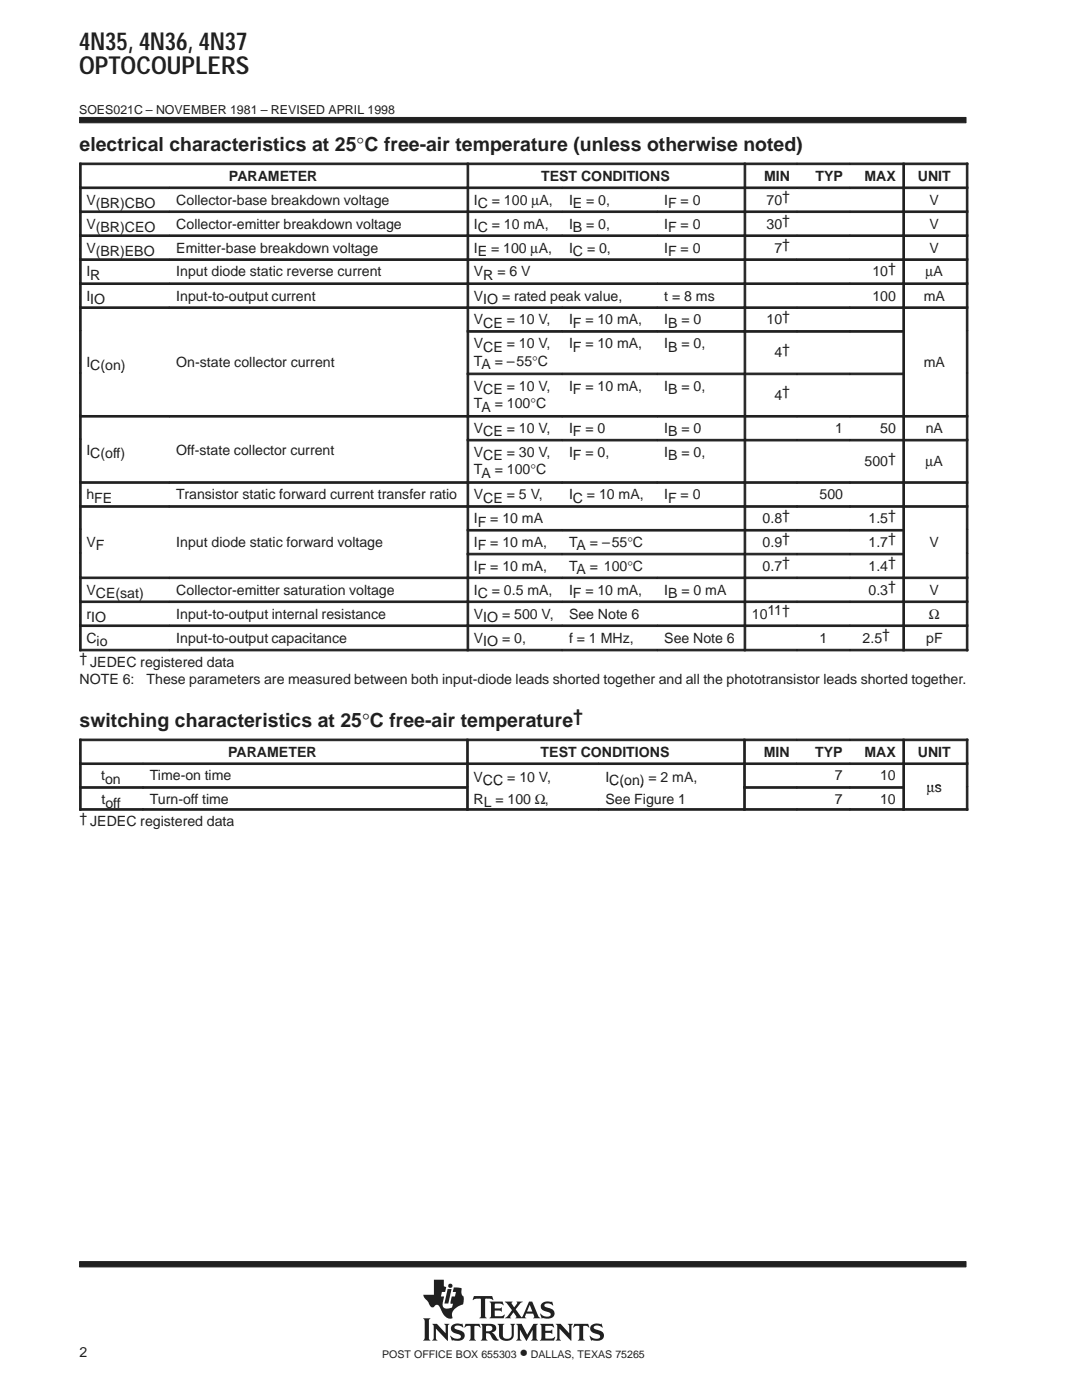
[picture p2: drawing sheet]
<svg xmlns="http://www.w3.org/2000/svg" width="216mm" height="279mm" viewBox="0 0 216 279" stroke-linecap="round" stroke-linejoin="round" font-family="sans-serif">
<g fill="#231f20" stroke="#231f20" stroke-width=".2">
<path d="M15.9 23.4h176.9v1.1h-176.9z" fill-rule="evenodd"/>
<path d="M15.9 251.8h176.9v1h-176.9z" fill-rule="evenodd"/>
</g>
<g fill="#231f20">
<path d="M89.3 257.3h.8l-.6 2.8h-.8z"/>
<path d="M95.9 264.2h2.1a.85 .85 0 0 1 1 .8 .85 .85 0 0 1-.9 .9l.4 .3 .7 1 .4 .2-.2 .1a1.11 1.11 0 0 1-1.4-.9l-.3-.4-.7-.1v1l.3 .4h-1.4l.3-.5v-2.3z" fill-rule="evenodd"/>
<path d="M100.7 259.8h1.6l-.2 .4 .5 .7 .6-.8-.1-.3h1.2l-.5 .3-.9 1.2 1 1.5a.22 .22 0 0 0 .3 0 .22 .22 0 0 0 .1-.2l1.3-2.8h.6l1.2 2.8 .4 .5-1.4-.1a.24 .24 0 0 0 .2-.1 .24 .24 0 0 0 0-.3l-.2-.4h-1.4l-.3 .6 .3 .3h-2.2l.2-.4-.5-.8-.7 .9 .2 .3h-1.3l.5-.4 1-1.2z" fill-rule="evenodd"/>
<path d="M118 264.5a2.12 2.12 0 0 1 1.9-.2l.1-.2 .3 .8-.8-.3h-.7a.35 .35 0 0 0-.3 .2 .35 .35 0 0 0 .2 .4l.5 .2a1.16 1.16 0 0 1 1.2 1.6 1.23 1.23 0 0 1-1.1 .6l-1.1-.1-.2 .1-.4-1 .9 .5 .7 .1a.47 .47 0 0 0 .6-.5 .47 .47 0 0 0-.6-.4 1.29 1.29 0 0 1-1.4-1.5z" fill-rule="evenodd"/>
<path d="M114.6 264.2h2.8l.2 .8-.5-.4h-.6l-.1 .1v2.4l.3 .4h-1.4l.3-.4v-2.4l-.1-.1h-.6l-.6 .4z" fill-rule="evenodd"/>
<path d="M107.7 264.2h2.6l.2 .8-.6-.4-1.1 .1v.9h1l.4-.3v.9l-.3-.2h-1.1v1.1h1.4l.5-.3-.2 .7h-2.8l.3-.5v-2.3z" fill-rule="evenodd"/>
<path d="M110.9 264.2h1l1.7 1.9v-1.5l-.3-.4h1l-.3 .4v3l-2.4-2.4v1.9l.3 .4h-1l.3-.4v-2.5z" fill-rule="evenodd"/>
<path d="M103 264.2h1.1l1.1 2.2 1.2-2.2h.9l-.3 .4v2.5l.4 .4h-1.4l.3-.4v-1.7l-1.3 2.2-1.3-2.3v1.8l.4 .4h-1.1l.3-.5v-2.3z" fill-rule="evenodd"/>
<path d="M90.2 264.5a2.17 2.17 0 0 1 1.9-.2l.1-.2 .3 .8-.8-.3h-.7a.36 .36 0 0 0-.3 .4 .36 .36 0 0 0 .4 .3l.3 .1a1.19 1.19 0 0 1 1.3 1.5l-.1 .1a1.23 1.23 0 0 1-1.1 .6l-1.1-.1-.2 .1-.4-1h.1a1.37 1.37 0 0 0 2.1 .2 .6 .6 0 0 0-.8-.6 1.08 1.08 0 0 1-1-.5 1.08 1.08 0 0 1 0-1.1z" fill-rule="evenodd"/>
<path d="M92.9 264.2h2.8l.2 .8-.5-.4h-.6l-.1 .1v2.4l.3 .4h-1.4l.2-.2 .1-.3v-2.3l-.7-.1-.6 .4z" fill-rule="evenodd"/>
<path d="M99.3 264.2h1.3l-.3 .3 .1 2.2 .2 .4 .8 .1a.73 .73 0 0 0 .7-.8v-1.9l-.3-.3h1l-.3 .3v2a1.56 1.56 0 0 1-1.3 1.1 1.56 1.56 0 0 1-1.5-.6l-.1-2.5z" fill-rule="evenodd"/>
<path d="M86.2 264.2h1l1.7 1.9v-1.5l-.3-.4h1.1l-.3 .3v3.1l-2.4-2.4v1.9l.3 .4h-1.1l.3-.5v-2.3z" fill-rule="evenodd"/>
<path d="M84.4 263.1h1.5l-.3 .3v3.8l.3 .3h-1.5l.3-.5v-3.4z" fill-rule="evenodd"/>
<path d="M94.6 258.7h3.6l.2 .8-.7-.3-.9 .1v3.4l.3 .4h-1.4l.3-.4v-3.4l-1-.1-.7 .2z" fill-rule="evenodd"/>
<path d="M97.7 259.8h2.6l.2 .7-.7-.3h-1.1v.9h1.1l.3-.2v.9l-.3-.2-1.1-.1v1.1l.1 .1h1.3l.5-.4 .1 .1-.2 .7h-2.8l.3-.6v-2.2z" fill-rule="evenodd"/>
<path d="M108.1 260.2l.1-.1a1.87 1.87 0 0 1 1.4-.3l.4 .1 .2-.2 .2 .8-1.1-.4a.44 .44 0 0 0-.7 .4 .44 .44 0 0 0 .6 .4 1.34 1.34 0 0 1 1.4 1.4 1.13 1.13 0 0 1-1.1 .9l-.8-.1a.37 .37 0 0 0-.6 .1l-.3-1 .1-.1 .6 .5 .8 .2a.47 .47 0 0 0 .6-.5 .47 .47 0 0 0-.5-.5h-.2a1.11 1.11 0 0 1-1.2-1.6z" fill-rule="evenodd"/>
<path d="M86.6 255.4h2v1.3l.4 .2-.2 .9h-.6l-.2 .9h.6l-.2 1.1a1.11 1.11 0 0 0 .3 1.3l.6 .1 .9-.3 .2-.7-.5-.1 .2-1.4h.7l.2-.9h-.7l.3-.9 1.5 .2v.9l.1 .5 .3 .2v1a.54 .54 0 0 1-.4 .7l-.4 .2a2.35 2.35 0 0 0-1.5 1.6v.4a.29 .29 0 0 1 .1 .3 .29 .29 0 0 1-.2 .2l-.1 .1a2.21 2.21 0 0 1-2-1.9l-.1-.1a.68 .68 0 0 0-.5-.8 .68 .68 0 0 0-.8 .4 .88 .88 0 0 1-1.1-.8l-.8-1-.2-.6h2.1z" fill-rule="evenodd"/>
<circle cx="89.9" cy="256.6" r=".43"/>
</g>
<g fill="#fff">
<path d="M105.7 260.4l.5 1.3h-1z"/>
<path d="M97 264.7l.6-.1a.56 .56 0 0 1 .7 .5 .56 .56 0 0 1-.7 .6h-.6z" fill-rule="evenodd"/>
</g>
<g fill="#231f20" stroke="#231f20" stroke-width=".2">
<path d="M15.9 32.5h.3v4.8h-.3z" fill-rule="evenodd"/>
<path d="M15.9 32.5h77.3v.4h-77.3z" fill-rule="evenodd"/>
<path d="M93.2 32.5h.3v4.8h-.3z" fill-rule="evenodd"/>
<path d="M93.2 32.5h55.3v.4h-55.3z" fill-rule="evenodd"/>
<path d="M148.5 32.5h.3v4.8h-.3z" fill-rule="evenodd"/>
<path d="M148.5 32.5h10.5v.4h-10.5z" fill-rule="evenodd"/>
<path d="M159 32.5h10.6v.4h-10.6z" fill-rule="evenodd"/>
<path d="M169.6 32.5h10.5v.4h-10.5z" fill-rule="evenodd"/>
<path d="M180.2 32.5h.3v4.8h-.3z" fill-rule="evenodd"/>
<path d="M192.8 32.5h.3v4.8h-.3z" fill-rule="evenodd"/>
<path d="M180.2 32.5h12.9v.4h-12.9z" fill-rule="evenodd"/>
<path d="M15.9 37.3h.3v4.8h-.3z" fill-rule="evenodd"/>
<path d="M15.9 37.3h17.9v.3h-17.9z" fill-rule="evenodd"/>
<path d="M33.8 37.3h59.4v.3h-59.4z" fill-rule="evenodd"/>
<path d="M93.2 37.3h.3v4.8h-.3z" fill-rule="evenodd"/>
<path d="M93.2 37.3h19v.3h-19z" fill-rule="evenodd"/>
<path d="M112.2 37.3h19v.3h-19z" fill-rule="evenodd"/>
<path d="M131.2 37.3h17.3v.3h-17.3z" fill-rule="evenodd"/>
<path d="M148.5 37.3h.3v4.8h-.3z" fill-rule="evenodd"/>
<path d="M148.5 37.3h10.5v.3h-10.5z" fill-rule="evenodd"/>
<path d="M159 37.3h10.6v.3h-10.6z" fill-rule="evenodd"/>
<path d="M169.6 37.3h10.5v.3h-10.5z" fill-rule="evenodd"/>
<path d="M180.2 37.3h.3v4.8h-.3z" fill-rule="evenodd"/>
<path d="M192.8 37.3h.3v4.8h-.3z" fill-rule="evenodd"/>
<path d="M180.2 37.3h12.9v.3h-12.9z" fill-rule="evenodd"/>
<path d="M15.9 42.1h.3v4.8h-.3z" fill-rule="evenodd"/>
<path d="M15.9 42.1h17.9v.3h-17.9z" fill-rule="evenodd"/>
<path d="M33.8 42.1h59.4v.3h-59.4z" fill-rule="evenodd"/>
<path d="M93.2 42.1h.3v4.8h-.3z" fill-rule="evenodd"/>
<path d="M93.2 42.1h19v.3h-19z" fill-rule="evenodd"/>
<path d="M112.2 42.1h19v.3h-19z" fill-rule="evenodd"/>
<path d="M131.2 42.1h17.3v.3h-17.3z" fill-rule="evenodd"/>
<path d="M148.5 42.1h.3v4.8h-.3z" fill-rule="evenodd"/>
<path d="M148.5 42.1h10.5v.3h-10.5z" fill-rule="evenodd"/>
<path d="M159 42.1h10.6v.3h-10.6z" fill-rule="evenodd"/>
<path d="M169.6 42.1h10.5v.3h-10.5z" fill-rule="evenodd"/>
<path d="M180.2 42.1h.3v4.8h-.3z" fill-rule="evenodd"/>
<path d="M192.8 42.1h.3v4.8h-.3z" fill-rule="evenodd"/>
<path d="M180.2 42.1h12.9v.3h-12.9z" fill-rule="evenodd"/>
<path d="M15.9 46.9h.3v4.7h-.3z" fill-rule="evenodd"/>
<path d="M15.9 46.9h17.9v.3h-17.9z" fill-rule="evenodd"/>
<path d="M33.8 46.9h59.4v.3h-59.4z" fill-rule="evenodd"/>
<path d="M93.2 46.9h.3v4.7h-.3z" fill-rule="evenodd"/>
<path d="M93.2 46.9h19v.3h-19z" fill-rule="evenodd"/>
<path d="M112.2 46.9h19v.3h-19z" fill-rule="evenodd"/>
<path d="M131.2 46.9h17.3v.3h-17.3z" fill-rule="evenodd"/>
<path d="M148.5 46.9h.3v4.7h-.3z" fill-rule="evenodd"/>
<path d="M148.5 46.9h10.5v.3h-10.5z" fill-rule="evenodd"/>
<path d="M159 46.9h10.6v.3h-10.6z" fill-rule="evenodd"/>
<path d="M169.6 46.9h10.5v.3h-10.5z" fill-rule="evenodd"/>
<path d="M180.2 46.9h.3v4.7h-.3z" fill-rule="evenodd"/>
<path d="M192.8 46.9h.3v4.7h-.3z" fill-rule="evenodd"/>
<path d="M180.2 46.9h12.9v.3h-12.9z" fill-rule="evenodd"/>
<path d="M15.9 51.7h.3v4.7h-.3z" fill-rule="evenodd"/>
<path d="M15.9 51.7h17.9v.3h-17.9z" fill-rule="evenodd"/>
<path d="M33.8 51.7h59.4v.3h-59.4z" fill-rule="evenodd"/>
<path d="M93.2 51.7h.3v4.7h-.3z" fill-rule="evenodd"/>
<path d="M93.2 51.7h55.3v.3h-55.3z" fill-rule="evenodd"/>
<path d="M148.5 51.7h.3v4.7h-.3z" fill-rule="evenodd"/>
<path d="M148.5 51.7h10.5v.3h-10.5z" fill-rule="evenodd"/>
<path d="M159 51.7h10.6v.3h-10.6z" fill-rule="evenodd"/>
<path d="M169.6 51.7h10.5v.3h-10.5z" fill-rule="evenodd"/>
<path d="M180.2 51.7h.3v4.7h-.3z" fill-rule="evenodd"/>
<path d="M192.8 51.7h.3v4.7h-.3z" fill-rule="evenodd"/>
<path d="M180.2 51.7h12.9v.3h-12.9z" fill-rule="evenodd"/>
<path d="M15.9 56.5h.3v4.7h-.3z" fill-rule="evenodd"/>
<path d="M15.9 56.5h17.9v.3h-17.9z" fill-rule="evenodd"/>
<path d="M33.8 56.5h59.4v.3h-59.4z" fill-rule="evenodd"/>
<path d="M93.2 56.5h.3v4.7h-.3z" fill-rule="evenodd"/>
<path d="M93.2 56.5h38v.3h-38z" fill-rule="evenodd"/>
<path d="M131.2 56.5h17.3v.3h-17.3z" fill-rule="evenodd"/>
<path d="M148.5 56.5h.3v4.7h-.3z" fill-rule="evenodd"/>
<path d="M148.5 56.5h10.5v.3h-10.5z" fill-rule="evenodd"/>
<path d="M159 56.5h10.6v.3h-10.6z" fill-rule="evenodd"/>
<path d="M169.6 56.5h10.5v.3h-10.5z" fill-rule="evenodd"/>
<path d="M180.2 56.5h.3v4.7h-.3z" fill-rule="evenodd"/>
<path d="M192.8 56.5h.3v4.7h-.3z" fill-rule="evenodd"/>
<path d="M180.2 56.5h12.9v.3h-12.9z" fill-rule="evenodd"/>
<path d="M15.9 61.2h.3v4.8h-.3z" fill-rule="evenodd"/>
<path d="M15.9 61.2h17.9v.4h-17.9z" fill-rule="evenodd"/>
<path d="M33.8 61.2h59.4v.4h-59.4z" fill-rule="evenodd"/>
<path d="M93.2 61.2h.3v4.8h-.3z" fill-rule="evenodd"/>
<path d="M93.2 61.2h19v.4h-19z" fill-rule="evenodd"/>
<path d="M112.2 61.2h19v.4h-19z" fill-rule="evenodd"/>
<path d="M131.2 61.2h17.3v.4h-17.3z" fill-rule="evenodd"/>
<path d="M148.5 61.2h.3v4.8h-.3z" fill-rule="evenodd"/>
<path d="M148.5 61.2h10.5v.4h-10.5z" fill-rule="evenodd"/>
<path d="M159 61.2h10.6v.4h-10.6z" fill-rule="evenodd"/>
<path d="M169.6 61.2h10.5v.4h-10.5z" fill-rule="evenodd"/>
<path d="M180.2 61.2h.3v4.8h-.3z" fill-rule="evenodd"/>
<path d="M192.8 61.2h.3v4.8h-.3z" fill-rule="evenodd"/>
<path d="M180.2 61.2h12.9v.4h-12.9z" fill-rule="evenodd"/>
<path d="M15.9 66h.3v8.4h-.3z" fill-rule="evenodd"/>
<path d="M93.2 66h.3v8.4h-.3z" fill-rule="evenodd"/>
<path d="M93.2 66h19v.3h-19z" fill-rule="evenodd"/>
<path d="M112.2 66h19v.3h-19z" fill-rule="evenodd"/>
<path d="M131.2 66h17.3v.3h-17.3z" fill-rule="evenodd"/>
<path d="M148.5 66h.3v8.4h-.3z" fill-rule="evenodd"/>
<path d="M148.5 66h10.5v.3h-10.5z" fill-rule="evenodd"/>
<path d="M159 66h10.6v.3h-10.6z" fill-rule="evenodd"/>
<path d="M169.6 66h10.5v.3h-10.5z" fill-rule="evenodd"/>
<path d="M180.2 66h.3v8.4h-.3z" fill-rule="evenodd"/>
<path d="M192.8 66h.3v8.4h-.3z" fill-rule="evenodd"/>
<path d="M15.9 74.5h.3v8.4h-.3z" fill-rule="evenodd"/>
<path d="M93.2 74.5h.3v8.4h-.3z" fill-rule="evenodd"/>
<path d="M93.2 74.5h19v.3h-19z" fill-rule="evenodd"/>
<path d="M112.2 74.5h19v.3h-19z" fill-rule="evenodd"/>
<path d="M131.2 74.5h17.3v.3h-17.3z" fill-rule="evenodd"/>
<path d="M148.5 74.5h.3v8.4h-.3z" fill-rule="evenodd"/>
<path d="M148.5 74.5h10.5v.3h-10.5z" fill-rule="evenodd"/>
<path d="M159 74.5h10.6v.3h-10.6z" fill-rule="evenodd"/>
<path d="M169.6 74.5h10.5v.3h-10.5z" fill-rule="evenodd"/>
<path d="M180.2 74.5h.3v8.4h-.3z" fill-rule="evenodd"/>
<path d="M192.8 74.5h.3v8.4h-.3z" fill-rule="evenodd"/>
<path d="M15.9 82.9h.3v4.8h-.3z" fill-rule="evenodd"/>
<path d="M15.9 82.9h17.9v.3h-17.9z" fill-rule="evenodd"/>
<path d="M33.8 82.9h59.4v.3h-59.4z" fill-rule="evenodd"/>
<path d="M93.2 82.9h.3v4.8h-.3z" fill-rule="evenodd"/>
<path d="M93.2 82.9h19v.3h-19z" fill-rule="evenodd"/>
<path d="M112.2 82.9h19v.3h-19z" fill-rule="evenodd"/>
<path d="M131.2 82.9h17.3v.3h-17.3z" fill-rule="evenodd"/>
<path d="M148.5 82.9h.3v4.8h-.3z" fill-rule="evenodd"/>
<path d="M148.5 82.9h10.5v.3h-10.5z" fill-rule="evenodd"/>
<path d="M159 82.9h10.6v.3h-10.6z" fill-rule="evenodd"/>
<path d="M169.6 82.9h10.5v.3h-10.5z" fill-rule="evenodd"/>
<path d="M180.2 82.9h.3v4.8h-.3z" fill-rule="evenodd"/>
<path d="M192.8 82.9h.3v4.8h-.3z" fill-rule="evenodd"/>
<path d="M180.2 82.9h12.9v.3h-12.9z" fill-rule="evenodd"/>
<path d="M15.9 87.7h.3v8.4h-.3z" fill-rule="evenodd"/>
<path d="M93.2 87.7h.3v8.4h-.3z" fill-rule="evenodd"/>
<path d="M93.2 87.7h19v.3h-19z" fill-rule="evenodd"/>
<path d="M112.2 87.7h19v.3h-19z" fill-rule="evenodd"/>
<path d="M131.2 87.7h17.3v.3h-17.3z" fill-rule="evenodd"/>
<path d="M148.5 87.7h.3v8.4h-.3z" fill-rule="evenodd"/>
<path d="M148.5 87.7h10.5v.3h-10.5z" fill-rule="evenodd"/>
<path d="M159 87.7h10.6v.3h-10.6z" fill-rule="evenodd"/>
<path d="M169.6 87.7h10.5v.3h-10.5z" fill-rule="evenodd"/>
<path d="M180.2 87.7h.3v8.4h-.3z" fill-rule="evenodd"/>
<path d="M192.8 87.7h.3v8.4h-.3z" fill-rule="evenodd"/>
<path d="M180.2 87.7h12.9v.3h-12.9z" fill-rule="evenodd"/>
<path d="M15.9 96.1h.3v4.8h-.3z" fill-rule="evenodd"/>
<path d="M15.9 96.1h17.9v.4h-17.9z" fill-rule="evenodd"/>
<path d="M33.8 96.1h59.4v.4h-59.4z" fill-rule="evenodd"/>
<path d="M93.2 96.1h.3v4.8h-.3z" fill-rule="evenodd"/>
<path d="M93.2 96.1h19v.4h-19z" fill-rule="evenodd"/>
<path d="M112.2 96.1h19v.4h-19z" fill-rule="evenodd"/>
<path d="M131.2 96.1h17.3v.4h-17.3z" fill-rule="evenodd"/>
<path d="M148.5 96.1h.3v4.8h-.3z" fill-rule="evenodd"/>
<path d="M148.5 96.1h10.5v.4h-10.5z" fill-rule="evenodd"/>
<path d="M159 96.1h10.6v.4h-10.6z" fill-rule="evenodd"/>
<path d="M169.6 96.1h10.5v.4h-10.5z" fill-rule="evenodd"/>
<path d="M180.2 96.1h.3v4.8h-.3z" fill-rule="evenodd"/>
<path d="M192.8 96.1h.3v4.8h-.3z" fill-rule="evenodd"/>
<path d="M180.2 96.1h12.9v.4h-12.9z" fill-rule="evenodd"/>
<path d="M15.9 100.9h.3v4.7h-.3z" fill-rule="evenodd"/>
<path d="M15.9 100.9h17.9v.3h-17.9z" fill-rule="evenodd"/>
<path d="M33.8 100.9h59.4v.3h-59.4z" fill-rule="evenodd"/>
<path d="M93.2 100.9h.3v4.7h-.3z" fill-rule="evenodd"/>
<path d="M93.2 100.9h55.3v.3h-55.3z" fill-rule="evenodd"/>
<path d="M148.5 100.9h.3v4.7h-.3z" fill-rule="evenodd"/>
<path d="M148.5 100.9h10.5v.3h-10.5z" fill-rule="evenodd"/>
<path d="M159 100.9h10.6v.3h-10.6z" fill-rule="evenodd"/>
<path d="M169.6 100.9h10.5v.3h-10.5z" fill-rule="evenodd"/>
<path d="M180.2 100.9h.3v4.7h-.3z" fill-rule="evenodd"/>
<path d="M192.8 100.9h.3v4.7h-.3z" fill-rule="evenodd"/>
<path d="M180.2 100.9h12.9v.3h-12.9z" fill-rule="evenodd"/>
<path d="M15.9 105.7h.3v4.7h-.3z" fill-rule="evenodd"/>
<path d="M93.2 105.7h.3v4.7h-.3z" fill-rule="evenodd"/>
<path d="M93.2 105.7h19v.3h-19z" fill-rule="evenodd"/>
<path d="M112.2 105.7h36.3v.3h-36.3z" fill-rule="evenodd"/>
<path d="M148.5 105.7h.3v4.7h-.3z" fill-rule="evenodd"/>
<path d="M148.5 105.7h10.5v.3h-10.5z" fill-rule="evenodd"/>
<path d="M159 105.7h10.6v.3h-10.6z" fill-rule="evenodd"/>
<path d="M169.6 105.7h10.5v.3h-10.5z" fill-rule="evenodd"/>
<path d="M180.2 105.7h.3v4.7h-.3z" fill-rule="evenodd"/>
<path d="M192.8 105.7h.3v4.7h-.3z" fill-rule="evenodd"/>
<path d="M15.9 110.4h.3v4.7h-.3z" fill-rule="evenodd"/>
<path d="M93.2 110.4h.3v4.7h-.3z" fill-rule="evenodd"/>
<path d="M93.2 110.4h19v.3h-19z" fill-rule="evenodd"/>
<path d="M112.2 110.4h36.3v.3h-36.3z" fill-rule="evenodd"/>
<path d="M148.5 110.4h.3v4.7h-.3z" fill-rule="evenodd"/>
<path d="M148.5 110.4h10.5v.3h-10.5z" fill-rule="evenodd"/>
<path d="M159 110.4h10.6v.3h-10.6z" fill-rule="evenodd"/>
<path d="M169.6 110.4h10.5v.3h-10.5z" fill-rule="evenodd"/>
<path d="M180.2 110.4h.3v4.7h-.3z" fill-rule="evenodd"/>
<path d="M192.8 110.4h.3v4.7h-.3z" fill-rule="evenodd"/>
<path d="M15.9 115.2h.3v4.7h-.3z" fill-rule="evenodd"/>
<path d="M15.9 115.2h17.9v.3h-17.9z" fill-rule="evenodd"/>
<path d="M33.8 115.2h59.4v.3h-59.4z" fill-rule="evenodd"/>
<path d="M93.2 115.2h.3v4.7h-.3z" fill-rule="evenodd"/>
<path d="M93.2 115.2h19v.3h-19z" fill-rule="evenodd"/>
<path d="M112.2 115.2h19v.3h-19z" fill-rule="evenodd"/>
<path d="M131.2 115.2h17.3v.3h-17.3z" fill-rule="evenodd"/>
<path d="M148.5 115.2h.3v4.7h-.3z" fill-rule="evenodd"/>
<path d="M148.5 115.2h10.5v.3h-10.5z" fill-rule="evenodd"/>
<path d="M159 115.2h10.6v.3h-10.6z" fill-rule="evenodd"/>
<path d="M169.6 115.2h10.5v.3h-10.5z" fill-rule="evenodd"/>
<path d="M180.2 115.2h.3v4.7h-.3z" fill-rule="evenodd"/>
<path d="M192.8 115.2h.3v4.7h-.3z" fill-rule="evenodd"/>
<path d="M180.2 115.2h12.9v.3h-12.9z" fill-rule="evenodd"/>
<path d="M15.9 119.9h.3v4.8h-.3z" fill-rule="evenodd"/>
<path d="M15.9 119.9h17.9v.4h-17.9z" fill-rule="evenodd"/>
<path d="M33.8 119.9h59.4v.4h-59.4z" fill-rule="evenodd"/>
<path d="M93.2 119.9h.3v4.8h-.3z" fill-rule="evenodd"/>
<path d="M93.2 119.9h19v.4h-19z" fill-rule="evenodd"/>
<path d="M112.2 119.9h36.3v.4h-36.3z" fill-rule="evenodd"/>
<path d="M148.5 119.9h.3v4.8h-.3z" fill-rule="evenodd"/>
<path d="M148.5 119.9h10.5v.4h-10.5z" fill-rule="evenodd"/>
<path d="M159 119.9h10.6v.4h-10.6z" fill-rule="evenodd"/>
<path d="M169.6 119.9h10.5v.4h-10.5z" fill-rule="evenodd"/>
<path d="M180.2 119.9h.3v4.8h-.3z" fill-rule="evenodd"/>
<path d="M192.8 119.9h.3v4.8h-.3z" fill-rule="evenodd"/>
<path d="M180.2 119.9h12.9v.4h-12.9z" fill-rule="evenodd"/>
<path d="M15.9 124.7h.3v5.2h-.3z" fill-rule="evenodd"/>
<path d="M15.9 124.7h17.9v.3h-17.9z" fill-rule="evenodd"/>
<path d="M15.9 129.6h17.9v.3h-17.9z" fill-rule="evenodd"/>
<path d="M33.8 124.7h59.4v.3h-59.4z" fill-rule="evenodd"/>
<path d="M33.8 129.6h59.4v.3h-59.4z" fill-rule="evenodd"/>
<path d="M93.2 124.7h.3v5.2h-.3z" fill-rule="evenodd"/>
<path d="M93.2 124.7h19v.3h-19z" fill-rule="evenodd"/>
<path d="M93.2 129.6h19v.3h-19z" fill-rule="evenodd"/>
<path d="M112.2 124.7h19v.3h-19z" fill-rule="evenodd"/>
<path d="M112.2 129.6h19v.3h-19z" fill-rule="evenodd"/>
<path d="M131.2 124.7h17.3v.3h-17.3z" fill-rule="evenodd"/>
<path d="M131.2 129.6h17.3v.3h-17.3z" fill-rule="evenodd"/>
<path d="M148.5 124.7h.3v5.2h-.3z" fill-rule="evenodd"/>
<path d="M148.5 124.7h10.5v.3h-10.5z" fill-rule="evenodd"/>
<path d="M148.5 129.6h10.5v.3h-10.5z" fill-rule="evenodd"/>
<path d="M159 124.7h10.6v.3h-10.6z" fill-rule="evenodd"/>
<path d="M159 129.6h10.6v.3h-10.6z" fill-rule="evenodd"/>
<path d="M169.6 124.7h10.5v.3h-10.5z" fill-rule="evenodd"/>
<path d="M169.6 129.6h10.5v.3h-10.5z" fill-rule="evenodd"/>
<path d="M180.2 124.7h.3v5.2h-.3z" fill-rule="evenodd"/>
<path d="M192.8 124.7h.3v5.2h-.3z" fill-rule="evenodd"/>
<path d="M180.2 124.7h12.9v.3h-12.9z" fill-rule="evenodd"/>
<path d="M180.2 129.6h12.9v.3h-12.9z" fill-rule="evenodd"/>
<path d="M15.9 147.5h.3v4.7h-.3z" fill-rule="evenodd"/>
<path d="M15.9 147.5h77.2v.3h-77.2z" fill-rule="evenodd"/>
<path d="M93.1 147.5h.3v4.7h-.3z" fill-rule="evenodd"/>
<path d="M93.1 147.5h55.3v.3h-55.3z" fill-rule="evenodd"/>
<path d="M148.4 147.5h.3v4.7h-.3z" fill-rule="evenodd"/>
<path d="M148.4 147.5h10.6v.3h-10.6z" fill-rule="evenodd"/>
<path d="M159 147.5h10.6v.3h-10.6z" fill-rule="evenodd"/>
<path d="M169.6 147.5h10.5v.3h-10.5z" fill-rule="evenodd"/>
<path d="M180.2 147.5h.3v4.7h-.3z" fill-rule="evenodd"/>
<path d="M192.8 147.5h.3v4.7h-.3z" fill-rule="evenodd"/>
<path d="M180.2 147.5h12.9v.3h-12.9z" fill-rule="evenodd"/>
<path d="M15.9 152.3h.3v4.7h-.3z" fill-rule="evenodd"/>
<path d="M15.9 152.3h12.6v.3h-12.6z" fill-rule="evenodd"/>
<path d="M28.5 152.3h64.6v.3h-64.6z" fill-rule="evenodd"/>
<path d="M93.1 152.3h.3v4.7h-.3z" fill-rule="evenodd"/>
<path d="M93.1 152.3h26.3v.3h-26.3z" fill-rule="evenodd"/>
<path d="M119.4 152.3h29v.3h-29z" fill-rule="evenodd"/>
<path d="M148.4 152.3h.3v4.7h-.3z" fill-rule="evenodd"/>
<path d="M148.4 152.3h10.6v.3h-10.6z" fill-rule="evenodd"/>
<path d="M159 152.3h10.6v.3h-10.6z" fill-rule="evenodd"/>
<path d="M169.6 152.3h10.5v.3h-10.5z" fill-rule="evenodd"/>
<path d="M180.2 152.3h.3v4.7h-.3z" fill-rule="evenodd"/>
<path d="M192.8 152.3h.3v4.7h-.3z" fill-rule="evenodd"/>
<path d="M180.2 152.3h12.9v.3h-12.9z" fill-rule="evenodd"/>
<path d="M15.9 157h.3v4.7h-.3z" fill-rule="evenodd"/>
<path d="M15.9 157h12.6v.3h-12.6z" fill-rule="evenodd"/>
<path d="M15.9 161.4h12.6v.3h-12.6z" fill-rule="evenodd"/>
<path d="M28.5 157h64.6v.3h-64.6z" fill-rule="evenodd"/>
<path d="M28.5 161.4h64.6v.3h-64.6z" fill-rule="evenodd"/>
<path d="M93.1 157h.3v4.7h-.3z" fill-rule="evenodd"/>
<path d="M93.1 161.4h26.3v.3h-26.3z" fill-rule="evenodd"/>
<path d="M119.4 161.4h29v.3h-29z" fill-rule="evenodd"/>
<path d="M148.4 157h.3v4.7h-.3z" fill-rule="evenodd"/>
<path d="M148.4 157h10.6v.3h-10.6z" fill-rule="evenodd"/>
<path d="M148.4 161.4h10.6v.3h-10.6z" fill-rule="evenodd"/>
<path d="M159 157h10.6v.3h-10.6z" fill-rule="evenodd"/>
<path d="M159 161.4h10.6v.3h-10.6z" fill-rule="evenodd"/>
<path d="M169.6 157h10.5v.3h-10.5z" fill-rule="evenodd"/>
<path d="M169.6 161.4h10.5v.3h-10.5z" fill-rule="evenodd"/>
<path d="M180.2 157h.3v4.7h-.3z" fill-rule="evenodd"/>
<path d="M192.8 157h.3v4.7h-.3z" fill-rule="evenodd"/>
<path d="M180.2 161.4h12.9v.3h-12.9z" fill-rule="evenodd"/>
</g>
<g font-size="4.9" fill="#231f20">
<text x="15.8" y="9.9">4N35, 4N36, 4N37</text>
<text x="15.8" y="14.8">OPTOCOUPLERS</text>
</g>
<g font-size="3.9" fill="#231f20">
<text x="15.9" y="30.2">electrical characteristics at 25°C free-air temperature (unless otherwise noted)</text>
<text x="15.9" y="145.1">switching characteristics at 25°C free-air temperature</text>
</g>
<g font-size="3.5" fill="#231f20">
<text x="114.4" y="144.2">†</text>
<text x="103.7" y="271">•</text>
</g>
<g font-size="2.8" fill="#231f20">
<text x="17.2" y="40.8">V(BR)CBO</text>
<text x="35.2" y="40.8">Collector-base breakdown voltage</text>
<text x="45.7" y="36.1">PARAMETER</text>
<text x="94.6" y="40.8">IC = 100 µA,</text>
<text x="108" y="36.1">TEST CONDITIONS</text>
<text x="113.5" y="40.8">IE = 0,</text>
<text x="132.5" y="40.8">IF = 0</text>
<text x="152.5" y="36.1">MIN</text>
<text x="153" y="40.8">70†</text>
<text x="162.7" y="36.1">TYP</text>
<text x="172.5" y="36.1">MAX</text>
<text x="183.1" y="36.1">UNIT</text>
<text x="185.5" y="40.8">V</text>
<text x="17.2" y="45.6">V(BR)CEO</text>
<text x="35.2" y="45.6">Collector-emitter breakdown voltage</text>
<text x="94.6" y="45.6">IC = 10 mA,</text>
<text x="113.5" y="45.6">IB = 0,</text>
<text x="132.5" y="45.6">IF = 0</text>
<text x="153" y="45.6">30†</text>
<text x="185.5" y="45.6">V</text>
<text x="17.2" y="50.4">V(BR)EBO</text>
<text x="35.2" y="50.4">Emitter-base breakdown voltage</text>
<text x="94.6" y="50.4">IE = 100 µA,</text>
<text x="113.5" y="50.4">IC = 0,</text>
<text x="132.5" y="50.4">IF = 0</text>
<text x="154.5" y="50.4">7†</text>
<text x="185.5" y="50.4">V</text>
<text x="17.2" y="55.2">IR</text>
<text x="17.2" y="60">IIO</text>
<text x="35.2" y="55.2">Input diode static reverse current</text>
<text x="35.2" y="60">Input-to-output current</text>
<text x="94.6" y="55.2">VR = 6 V</text>
<text x="94.6" y="60">VIO = rated peak value,</text>
<text x="132.5" y="60">t = 8 ms</text>
<text x="174.1" y="55.2">10†</text>
<text x="174.1" y="60">100</text>
<text x="184.3" y="60">mA</text>
<text x="184.7" y="55.2">µA</text>
<text x="94.6" y="64.7">VCE = 10 V,</text>
<text x="113.5" y="64.7">IF = 10 mA,</text>
<text x="132.5" y="64.7">IB = 0</text>
<text x="153" y="64.7">10†</text>
<text x="94.6" y="69.5">VCE = 10 V,</text>
<text x="113.5" y="69.5">IF = 10 mA,</text>
<text x="132.5" y="69.5">IB = 0,</text>
<text x="154.5" y="71.3">4†</text>
<text x="17.2" y="73.2">IC(on))</text>
<text x="20.1" y="73.9">(</text>
<text x="35.2" y="73.2">On-state collector current</text>
<text x="94.6" y="73">TA = –55°C</text>
<text x="94.6" y="77.9">VCE = 10 V,</text>
<text x="113.5" y="77.9">IF = 10 mA,</text>
<text x="132.5" y="77.9">IB = 0,</text>
<text x="184.3" y="73.2">mA</text>
<text x="94.6" y="81.5">TA = 100°C</text>
<text x="154.5" y="79.8">4†</text>
<text x="94.6" y="86.4">VCE = 10 V,</text>
<text x="113.5" y="86.4">IF = 0</text>
<text x="132.5" y="86.4">IB = 0</text>
<text x="166.6" y="86.4">1</text>
<text x="175.6" y="86.4">50</text>
<text x="184.7" y="86.4">nA</text>
<text x="17.2" y="90.8">IC(off)</text>
<text x="35.2" y="90.8">Off-state collector current</text>
<text x="94.6" y="91.2">VCE = 30 V,</text>
<text x="94.6" y="94.7">TA = 100°C</text>
<text x="113.5" y="91.2">IF = 0,</text>
<text x="132.5" y="91.2">IB = 0,</text>
<text x="172.5" y="93">500†</text>
<text x="184.7" y="93">µA</text>
<text x="17.2" y="99.7">hFE</text>
<text x="35.2" y="99.7">Transistor static forward current transfer ratio</text>
<text x="94.6" y="99.7">VCE = 5 V,</text>
<text x="113.5" y="99.7">IC = 10 mA,</text>
<text x="132.5" y="99.7">IF = 0</text>
<text x="163.5" y="99.7">500</text>
<text x="94.6" y="104.4">IF = 10 mA</text>
<text x="152.2" y="104.4">0.8†</text>
<text x="173.3" y="104.4">1.5†</text>
<text x="17.2" y="109.1">VF</text>
<text x="35.2" y="109.1">Input diode static forward voltage</text>
<text x="94.6" y="109.1">IF = 10 mA,</text>
<text x="94.6" y="113.9">IF = 10 mA,</text>
<text x="113.5" y="109.1">TA = –55°C</text>
<text x="113.5" y="113.9">TA = 100°C</text>
<text x="152.2" y="109.1">0.9†</text>
<text x="152.2" y="113.9">0.7†</text>
<text x="173.3" y="109.1">1.7†</text>
<text x="173.3" y="113.9">1.4†</text>
<text x="185.5" y="109.1">V</text>
<text x="17.2" y="118.7">VCE(sat)</text>
<text x="35.2" y="118.7">Collector-emitter saturation voltage</text>
<text x="94.6" y="118.7">IC = 0.5 mA,</text>
<text x="113.5" y="118.7">IF = 10 mA,</text>
<text x="132.5" y="118.7">IB = 0 mA</text>
<text x="173.3" y="118.7">0.3†</text>
<text x="185.5" y="118.7">V</text>
<text x="17.2" y="123.5">rIO</text>
<text x="35.2" y="123.5">Input-to-output internal resistance</text>
<text x="94.6" y="123.5">VIO = 500 V,</text>
<text x="113.5" y="123.5">See Note 6</text>
<text x="150" y="123.5">1011†</text>
<text x="185.4" y="123.5">Ω</text>
<text x="17.2" y="128.2">Cio</text>
<text x="35.2" y="128.2">Input-to-output capacitance</text>
<text x="94.6" y="128.2">VIO = 0,</text>
<text x="113.5" y="128.2">f = 1 MHz,</text>
<text x="132.5" y="128.2">See Note 6</text>
<text x="163.5" y="128.2">1</text>
<text x="172.1" y="128.2">2.5†</text>
<text x="184.8" y="128.2">pF</text>
<text x="15.9" y="132.4">† JEDEC registered data</text>
<text x="15.9" y="136.6">NOTE 6:</text>
<text x="29.2" y="136.6">These parameters are measured between both input-diode leads shorted together and all the phototransistor leads shorted together.</text>
<text x="20.2" y="155.7">ton</text>
<text x="29.9" y="155.7">Time-on time</text>
<text x="45.5" y="151">PARAMETER</text>
<text x="107.9" y="151">TEST CONDITIONS</text>
<text x="152.4" y="151">MIN</text>
<text x="162.7" y="151">TYP</text>
<text x="166.6" y="155.7">7</text>
<text x="172.5" y="151">MAX</text>
<text x="175.6" y="155.7">10</text>
<text x="183.1" y="151">UNIT</text>
<text x="20.2" y="160.5">toff</text>
<text x="29.9" y="160.5">Turn-off time</text>
<text x="94.5" y="156.1">VCC</text>
<text x="94.5" y="160.4">RL = 100 Ω,</text>
<text x="96.4" y="156.8">CC = 10 V,</text>
<text x="120.8" y="156.1">IC(on) = 2 mA,</text>
<text x="120.8" y="160.4">See Figure 1</text>
<text x="121.6" y="156.8">C(on)</text>
<text x="166.6" y="160.5">7</text>
<text x="175.6" y="160.5">10</text>
<text x="184.9" y="158.1">µs</text>
<text x="15.9" y="164.2">† JEDEC registered data</text>
<text x="15.9" y="270.7">2</text>
</g>
<text font-size="2.5" fill="#231f20" x="15.8" y="22.7">SOES021C – NOVEMBER 1981 – REVISED APRIL 1998</text>
<g font-size="2.1" fill="#231f20">
<text x="76.3" y="271">POST OFFICE BOX 655303</text>
<text x="105.9" y="271">DALLAS, TEXAS 75265</text>
</g>
</svg>
